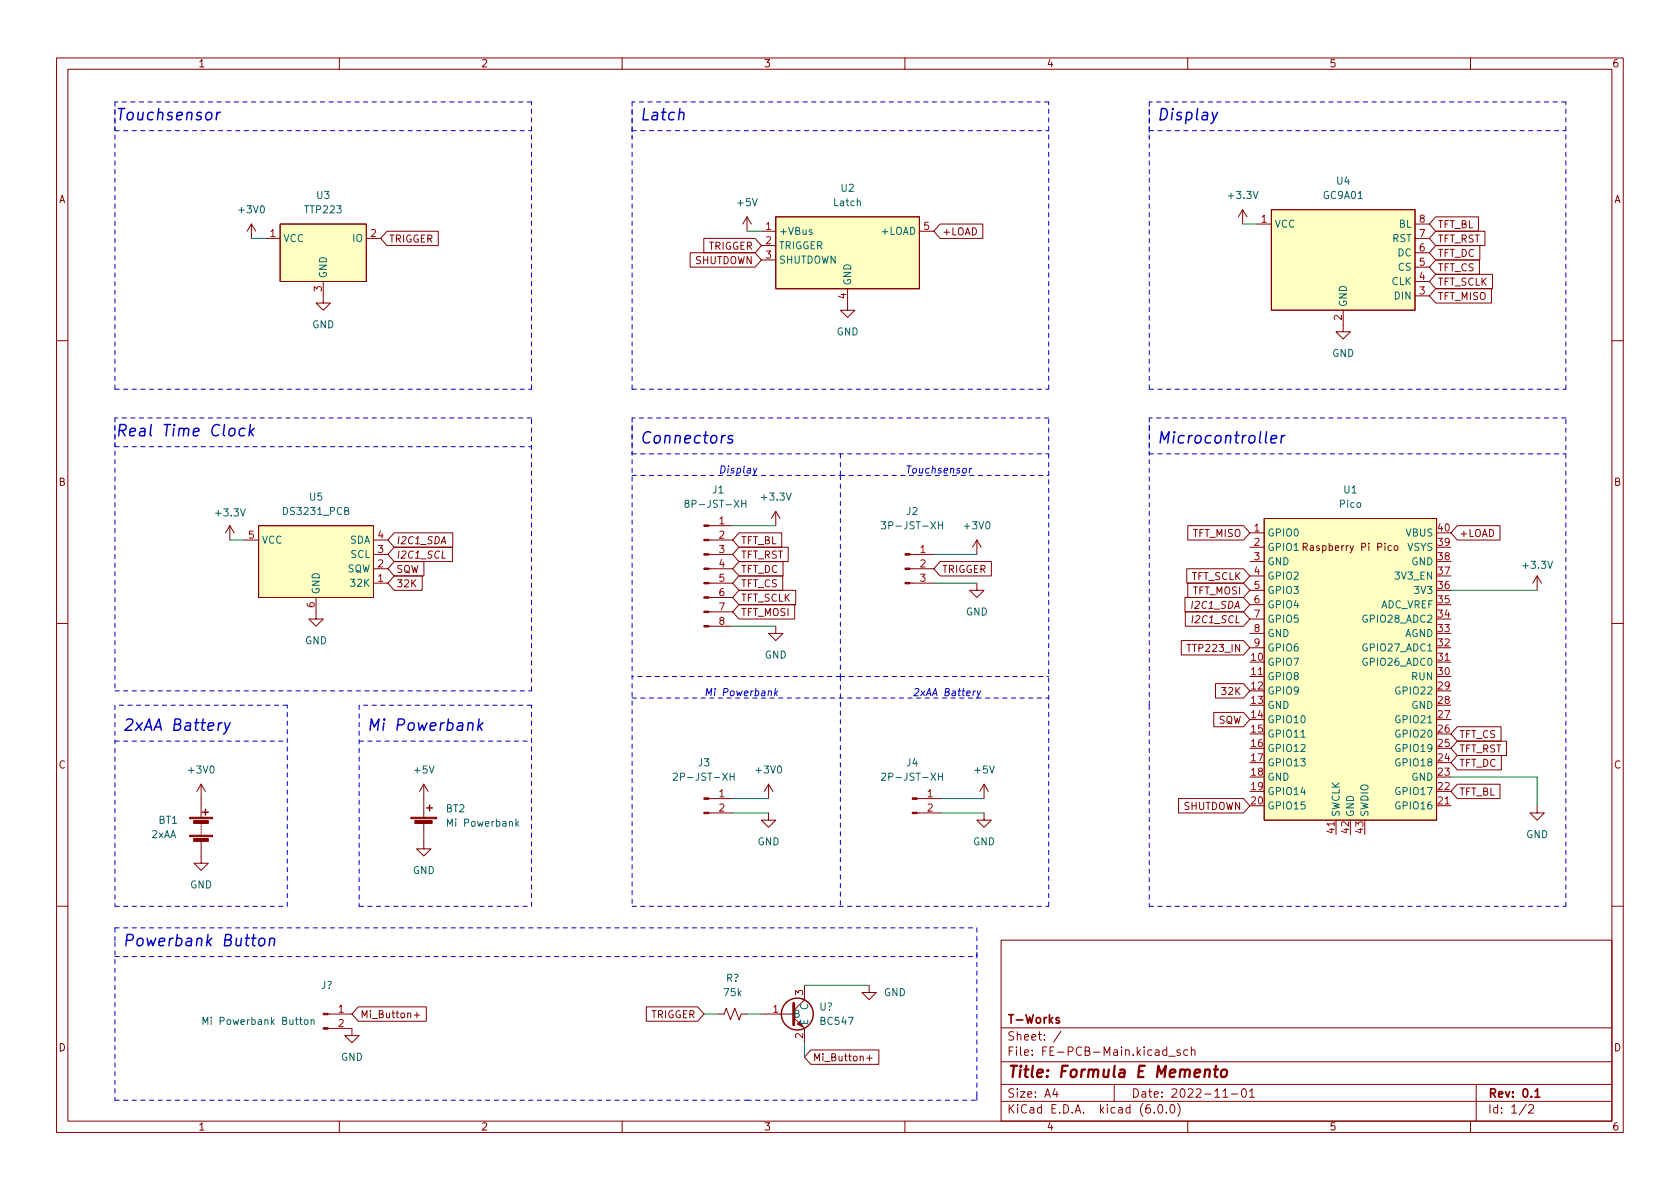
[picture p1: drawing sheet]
<svg xmlns="http://www.w3.org/2000/svg" width="297mm" height="210mm" viewBox="0 0 297 210" stroke-linecap="round" stroke-linejoin="round" font-family="sans-serif">
<g fill="none" stroke="#840000" stroke-width=".18">
<path d="M10 10.2h277v190.1h-277zM12 12.2h273v186.1h-273zM60 10.2v2M110 10.2v2M160 10.2v2M210 10.2v2M260 10.2v2M44.4 39.6l-.7 1.3M44.4 39.6v2.6M44.4 39.6l.8 1.3M49.5 39.6h15.3v10.2h-15.3zM132.1 38.3l-.8 1.3"/>
<path d="M132.1 38.3v2.6M132.1 38.3l.7 1.3M137.2 38.3h25.4v12.7h-25.4zM166.2 39.6h7.6v2.6h-7.6l-1.1-1.3zM219.7 37.1l-.8 1.2M219.7 37.1v2.5M219.7 37.1l.8 1.2M222.2 39.6h2.6M224.8 37.1h25.4v17.8h-25.4zM250.2 39.6h2.5M253.8 38.3h7.6v2.6h-7.6l-1.1-1.3zM47 42.2h2.5"/>
<path d="M57.1 49.8v3.8h1.3l-1.3 1.3-1.2-1.3h1.2M64.8 42.2h2.5M68.4 40.9h9.1v2.5h-9.1l-1.1-1.2zM122 44.7h11.5l1.1 1.3-1.1 1.2h-11.5zM124.4 42.2h9.1l1.1 1.2-1.1 1.3h-9.1zM134.6 40.9h2.6M134.6 43.4h2.6M134.6 46h2.6M149.9 51v3.9h1.2l-1.2 1.2-1.3-1.2h1.3M162.6 40.9h2.5M237.5 54.9v3.8h1.3l-1.3 1.2-1.3-1.2h1.3M250.2 42.2h2.5"/>
<path d="M250.2 52.3h2.5M250.2 49.8h2.5M250.2 47.2h2.5M250.2 44.7h2.5M253.8 43.4h7.8v2.6h-7.8l-1.1-1.3zM253.8 48.5h10.1v2.5h-10.1l-1.1-1.2zM253.8 40.9h8.7v2.5h-8.7l-1.1-1.2zM253.8 46h7.8v2.5h-7.8l-1.1-1.3zM253.8 51h9.9v2.6h-9.9l-1.1-1.3zM10 60.2h2M285 60.2h2M40.6 93l-.7 1.2"/>
<path d="M40.6 93v2.5M40.6 93l.8 1.2M43.2 95.5h2.5M45.7 93h20.3v12.7h-20.3zM66 98h2.6M66 95.5h2.6M69.7 96.8h10.3v2.5h-10.3l-1.1-1.3zM69.7 94.2h10.3v2.6h-10.3l-1.1-1.3zM69.7 99.3h5.3v2.5h-5.3l-1.1-1.2zM125.3 98h4.2M125.3 95.5h4.2M125.3 93h4.2"/>
<path d="M130.7 96.8h8.7v2.5h-8.7l-1.2-1.3zM130.7 94.2h7.5v2.6h-7.5l-1.2-1.3zM130.7 99.3h7.8v2.5h-7.8l-1.2-1.2zM137.2 90.4l-.8 1.3M137.2 90.4v2.6M137.2 90.4l.7 1.3M160.9 98h4.2M166.2 99.3h9.1v2.5h-9.1l-1.1-1.2zM172.7 95.5l-.7 1.3M172.7 95.5v2.5M172.7 95.5l.8 1.3M210 93h9.9l1.1 1.2-1.1 1.3h-9.9z"/>
<path d="M221 94.2h2.5M221 96.8h2.5M221 99.3h2.5M223.5 91.7h30.5v53.3h-30.5zM230.4 96.7h.6l.1-.2v-.3l-.7-.1v1.2M230.7 96.7l.4 .6M246 96.6l-.3-.1-.3 .2 .1 .6h.5M246.6 96.6l.1-.1 .4 .1 .1 .5-.2 .2h-.3l-.1-.1zM257.7 93h7.5v2.5h-7.5l-1.2-1.3zM10 110.2h2M55.9 105.7v3.8h1.2l-1.2 1.2-1.3-1.2h1.3M66 103.1h2.6"/>
<path d="M66 100.6h2.6M69.7 101.8h5v2.6h-5l-1.1-1.3zM125.3 103.1h4.2M125.3 100.6h4.2M125.3 110.7h4.2M125.3 108.2h4.2M125.3 105.7h4.2M130.7 104.4h10v2.5h-10l-1.2-1.2zM130.7 106.9h9.8v2.6h-9.8l-1.2-1.3zM130.7 101.8h7.7v2.6h-7.7l-1.2-1.3zM137.2 110.7v1.3h1.2l-1.2 1.3-1.3-1.3h1.3M160.9 103.1h4.2"/>
<path d="M160.9 100.6h4.2M172.7 103.1v1.3h1.3l-1.3 1.3-1.3-1.3h1.3M208.9 113.3h11l1.1 1.2-1.1 1.3h-11zM209.5 105.7h10.4l1.1 1.2-1.1 1.3h-10.4zM209.6 108.2h10.3l1.1 1.3-1.1 1.2h-10.3zM209.8 100.6h10.1l1.1 1.2-1.1 1.3h-10.1zM209.9 113.9h.7M210 103.1h9.9l1.1 1.3-1.1 1.3h-9.9zM210.9 108.9l-.1 1.2M221 119.6h2.5M221 101.8h2.5M221 104.4h2.5"/>
<path d="M221 106.9h2.5M221 109.5h2.5M221 112h2.5M221 114.5h2.5M254 117.1h2.5M271.8 101.8l-.8 1.3M271.8 101.8v2.6M271.8 101.8l.7 1.3M285 110.2h2M35.6 138.7v5.8M35.6 138.7l-.8 1.2M35.6 138.7l.7 1.2"/>
<path d="M74.9 138.7v5.8M74.9 138.7l-.7 1.2M74.9 138.7l.8 1.2M135.9 138.7l-.8 1.2M135.9 138.7v2.5M135.9 138.7l.8 1.2M174 138.7l-.8 1.2M174 138.7v2.5M174 138.7l.8 1.2M214.6 126h5.3l1.1 1.2-1.1 1.3h-5.3zM214.9 120.9h5l1.1 1.3-1.1 1.2h-5zM257.7 133.6h7.8v2.5h-7.8l-1.2-1.2z"/>
<path d="M257.7 138.7h7.5v2.5h-7.5l-1.2-1.3zM257.7 131.1h8.7v2.5h-8.7l-1.2-1.3zM257.7 128.5h7.7v2.6h-7.7l-1.2-1.3zM35.6 148.8v3.8h1.2l-1.2 1.3-1.3-1.3h1.3M35.6 145.5v.3M35.6 146v.3M35.6 146.6v.2M35.6 147.1v.2M35.6 147.6v.2M74.9 145.5v4.6h1.3l-1.3 1.3-1.2-1.3h1.2M125.3 143.8h4.2M125.3 141.2h4.2"/>
<path d="M135.9 143.8v1.2h1.3l-1.3 1.3-1.3-1.3h1.3M162.2 143.8h4.2M162.2 141.2h4.2M174 143.8v1.2h1.3l-1.3 1.3-1.3-1.3h1.3M208.4 141.2h11.5l1.1 1.3-1.1 1.3h-11.5zM236.2 145v2.6M254 142.5h2.5M271.8 142.5v1.3h1.2l-1.2 1.2-1.3-1.2h1.3M10 160.2h2M58 179.3h4.2M63.3 178h12.1v2.6h-12.1l-1.1-1.3zM73.2 179.5h1"/>
<path d="M73.7 179v1M114.3 178h9l1.2 1.3-1.2 1.3h-9zM127 179.3h1l.4-1 .8 2 .7-2 .8 2 .4-1h1M134.6 179.3h5.7M140.3 180l1.9 1.9v2.5M142.2 174.2v2.6l-1.9 1.9M153.7 174.2v1.3h1.2l-1.2 1.3-1.3-1.3h1.3M177 166.3h108v32h-108zM285 160.2h2M58 181.9h4.2v1.2h1.3l-1.3 1.3-1.2-1.3h1.2M60 198.3v2M110 198.3v2"/>
<path d="M143.4 185.7h12v2.5h-12l-1.2-1.3zM153.2 187.1h1M153.7 186.6v1M160 198.3v2M177 194.8h108M177 191.8h108M177 187.8h108M177 181.8h108M186.5 192.5l-.4 1h1M186.9 193v1M187.6 182.4l-1.3 1.9M197 191.8v3"/>
<path d="M204.1 196.7v.1M204.9 195.4l.2-.1a.81 .81 0 0 1 .6 .7 .81 .81 0 0 1-.3 .8h-.2a.81 .81 0 0 1-.6-.6 .81 .81 0 0 1 .3-.8zM206.2 196.7v.1M206.3 185.7l-.4-.1-.3 .3v.4l.1 .3h.6M206.3 185.1v1.5M206.6 186.8h1.2M207.1 195.4l.1-.1a.81 .81 0 0 1 .6 .7 .81 .81 0 0 1-.3 .8h-.1a.81 .81 0 0 1-.6-.6 .81 .81 0 0 1 .3-.8zM208.2 195.1a1.72 1.72 0 0 1 0 2.3M208.6 185.7l-.3-.1-.2 .2v.3l.5 .1v.4h-.5M210 198.3v2M210 185.7l-.4-.1-.3 .3v.4l.1 .3h.6M210.6 185.8l.3-.2 .3 .1 .1 .9"/>
<path d="M210.6 185.1v1.5M216.2 193l.4-.5v1.5M216.2 194h.9M217.7 193.5h1.2M219.7 192.6l.2-.1a.81 .81 0 0 1 .5 .7 .81 .81 0 0 1-.3 .8h-.1a.81 .81 0 0 1-.6-.6 .81 .81 0 0 1 .3-.8zM220.9 193l.5-.5v1.5M220.9 194h.9M260 198.3v2M261 191.8v6.5M269.9 195.3l-1.3 1.9M270.3 195.5l.6-.2 .2 .2 .1 .3-1 1h1"/>
</g>
<path d="M187.3 180l-.4-.1-.2 .2 .1 .3 .5 .1v.4h-.6M271.4 193l.4-.5v1.5M271.4 194h.9" fill="none" stroke="#840000" stroke-width=".3"/>
<path d="M213.1 189.3a.49 .49 0 0 1 .8 .1l-.1 1.1M214.6 189.1h.8M215 188.5l-.2 1.7 .1 .2 .3 .1M216 189.3a.52 .52 0 0 1 .6-.2 .52 .52 0 0 1 .4 .4l-.1 .6a.55 .55 0 0 1-.5 .4 .55 .55 0 0 1-.6-.4z" fill="none" stroke="#840000" stroke-width=".4"/>
<path d="M137.2 38.3h25.4v12.7h-25.4z" fill="#fff" stroke="#fff" stroke-width=".18"/>
<g fill="#840000" stroke="#840000" stroke-width=".18">
<path d="M161.3 143.6h.9v.3h-.9z"/>
<path d="M161.3 141.1h.9v.2h-.9z"/>
<path d="M57.1 181.7h.9v.3h-.9z"/>
<path d="M57.1 179.2h.9v.2h-.9z"/>
<path d="M124.5 110.6h.8v.3h-.8z"/>
<path d="M124.5 108.1h.8v.2h-.8z"/>
<path d="M124.5 105.5h.8v.3h-.8z"/>
<path d="M124.5 103h.8v.2h-.8z"/>
<path d="M124.5 100.5h.8v.2h-.8z"/>
<path d="M124.5 97.9h.8v.3h-.8z"/>
<path d="M124.5 95.4h.8v.2h-.8z"/>
<path d="M124.5 92.8h.8v.3h-.8z"/>
<path d="M124.5 143.6h.8v.3h-.8z"/>
<path d="M124.5 141.1h.8v.2h-.8z"/>
<path d="M160 103h.9v.2h-.9z"/>
<path d="M160 100.5h.9v.2h-.9z"/>
<path d="M160 97.9h.9v.3h-.9z"/>
<path d="M141.5 180.6l.5 1-1-.5z"/>
<path d="M33.5 147.7h4.1v.2h-4.1z"/>
<path d="M33.5 144.5h4.1v.3h-4.1z"/>
<path d="M34.2 148.3h2.6v.5h-2.6z"/>
<path d="M34.2 145.1h2.6v.5h-2.6z"/>
<path d="M72.6 144.5h4.6v.3h-4.6z"/>
<path d="M73.4 145.1h3v.5h-3z"/>
</g>
<g fill="none" stroke="#006464" stroke-width=".18">
<path d="M143.5 40.7l-.3-.1-.1 .2v.2l.4 .1v.3h-.4M121.3 89l-.2-.2 .1-.2 .1-.1h.4l.1 .2v.2l-.6 .2-.1 .1v.3l.2 .2h.4l.1-.2v-.4l-.2-.1M131.1 89.1h.8M131.9 88.5v1.2M155.8 92.3h.8l-.4 .4 .3 .2v.5l-.1 .1-.6-.1M165.9 92.9h.7M166.6 92.3v1.2M119 136.8l.5-.1 .3 .4-.8 .9h.8M129.1 137.3h.7M129.8 136.7v1.3M155.9 136.8l.5-.1 .2 .4-.8 .9h.8M165.9 137.3h.7"/>
<path d="M166.6 136.7v1.3M230 130.4h.8M91.3 145.6l.4 .5M91.7 145.3l-.5 .4M35.9 181.2v-1.3l.4 .9 .4-.9v1.3M53.9 180.4l.3-.1 .3 .3v.3l-.3 .3-.3-.1-.1-.2zM55 180.4l.2-.1 .3 .1v.8M55 180.3v.9"/>
</g>
<g fill="#ffffc2" stroke="#ffffc2" stroke-width=".18">
<path d="M137.2 38.3h25.4v12.7h-25.4z"/>
<path d="M45.7 93h20.3v12.7h-20.3z"/>
<path d="M49.5 39.6h15.3v10.2h-15.3z"/>
<path d="M224.8 37.1h25.4v17.8h-25.4z"/>
<path d="M223.5 91.7h30.5v53.3h-30.5z"/>
</g>
<g fill="none" stroke="#840000" stroke-width=".25">
<path d="M35.8 143.6h1M36.3 143.1v1M75.4 142.9h1.1M75.9 142.4v1"/>
<circle cx="141" cy="179.3" r="2.82"/>
</g>
<path d="M140.3 177.4v3.8" fill="none" stroke="#840000" stroke-width=".51"/>
<path d="M43.3 75.8a.66 .66 0 0 0-1 .3v.6l.1 .3 .2 .1 .6-.1M44.3 75.1l-.3 2M44.3 76.3l.5 .8M44.9 75.7l-.8 .8M226.6 77l-.1 1.3M227.2 77l-.4 .1-.2 .3M40.7 127.8l-.9 1.8-.3 .2M84.8 128.4l.4 .7M85.4 127.8l-.9 .8M47.7 166.1a.49 .49 0 0 1 .9 .1l-.2 1M47.7 165.9l-.1 1.3" fill="none" stroke="#0000c2" stroke-width=".25"/>
<path d="M133.8 82.8l-.5 1.2-.2 .1M171.5 82.8l-.1 .9M171.8 82.8l-.4 .3M137.1 121.8l-.2 1.2M137.1 122.5l.3 .5M137.5 122.2l-.5 .5M172.5 122.2l-.4 .2M172.8 122.2l.2 .8M173.4 122.2l-.6 1.1-.2 .2" fill="none" stroke="#0000c2" stroke-width=".18"/>
<g fill="none" stroke="#0000c2" stroke-width=".18" stroke-dasharray=".8 .8">
<path d="M20.3 19.3v49.5M20.3 18v5.1M94 18h-73.7M111.8 18v6.4M111.8 19.3v49.5M185.4 18h-73.6M203.2 19.3v49.5M203.2 18v6.4M276.9 18h-73.7M20.3 23.1h73.7M111.8 23.1h73.6M203.2 23.1h73.7"/>
<path d="M20.3 68.8h73.7M20.3 75.2v47M20.3 73.9v5.1M20.3 79h73.7M94 73.9h-73.7M94 68.8v-50.8M111.8 75.2v85.1M111.8 68.8h73.6M111.8 73.9v6.4M185.4 73.9h-73.6M185.4 68.8v-50.8M203.2 73.9v6.4"/>
<path d="M203.2 75.2v49.5M203.2 68.8h73.7M276.9 73.9h-73.7M276.9 68.8v-50.8M111.8 84.1h36.8M111.8 80.3h73.6M148.6 84.1v35.5M148.6 84.1h36.8M148.6 80.3v3.8M203.2 80.3h73.7M148.6 119.6h36.8M148.6 119.6v40.7"/>
<path d="M148.6 119.6h-36.8M20.3 122.2h73.7M20.3 124.7v35.6M20.3 131.1h30.5M50.8 124.7h-30.5M63.5 124.7v35.6M63.5 131.1h30.5M94 124.7h-30.5M94 122.2v-48.3M111.8 123.4h73.6M203.2 124.7v35.6M20.3 164.1v2.5"/>
<path d="M20.3 160.3h30.5M20.3 166.6v28M20.3 169.2h152.4M20.3 164.1h152.4M50.8 160.3v-35.6M63.5 160.3h30.5M94 160.3v-35.6M111.8 160.3h73.6M172.7 164.1v30.5M172.7 169.2v-1.3M185.4 160.3v-86.4M203.2 160.3h73.7"/>
<path d="M276.9 160.3v-86.4M20.3 194.6h111.8M132.1 194.6h40.6M172.7 194.6v-1.3"/>
</g>
<g fill="none" stroke="#009600" stroke-width=".18">
<path d="M219.7 39.6h2.5M44.4 42.2h2.6M132.1 40.9h2.5M40.6 95.5h2.6M129.5 93h7.7M165.1 98h7.6M129.5 110.7h7.7M165.1 103.1h7.6M256.5 104.4h15.3M256.5 137.4h15.3v5.1M129.5 141.2h6.4M129.5 143.8h6.4"/>
<path d="M166.4 141.2h7.6M166.4 143.8h7.6M124.5 179.3h2.5M132.1 179.3h2.5M142.2 174.2h11.5M142.2 184.4v2.5"/>
</g>
<g font-size="2.8" fill="#0000c2">
<text x="20.3" y="21.3">Touchsensor</text>
<text x="113" y="21.3">Latch</text>
<text x="204.5" y="21.3">Display</text>
<text x="20.3" y="77.2">Real Time Clock</text>
<text x="113" y="78.4">Connectors</text>
<text x="204.5" y="78.4">Microcontroller</text>
<text x="21.6" y="129.2">2xAA Battery</text>
<text x="64.8" y="129.2">Mi Powerbank</text>
<text x="21.6" y="167.3">Powerbank Button</text>
</g>
<text font-size="2.8" fill="#840000" x="178" y="190.6">Title: Formula E Memento</text>
<g font-size="2.1" fill="#840000">
<text x="178" y="184">Sheet: /</text>
<text x="178" y="181">T-Works</text>
<text x="178" y="186.7">File: FE-PCB-Main.kicad_sch</text>
<text x="178" y="196.9">KiCad E.D.A. kicad (6.0.0)</text>
<text x="178" y="194.1">Size: A4</text>
<text x="200" y="194.1">Date: 2022-11-01</text>
<text x="263" y="194.1">Rev: 0.1</text>
<text x="263" y="196.9">Id: 1/2</text>
</g>
<g font-size="1.8" fill="#840000">
<text x="35" y="11.9">1</text>
<text x="85" y="11.9">2</text>
<text x="135" y="11.9">3</text>
<text x="185" y="11.9">4</text>
<text x="235" y="11.9">5</text>
<text x="285" y="11.9">6</text>
<text x="10.3" y="35.9">A</text>
<text x="285.3" y="35.9">A</text>
<text x="166.5" y="41.6">+LOAD</text>
<text x="254.2" y="40.3">TFT_BL</text>
<text x="68.7" y="42.9">TRIGGER</text>
<text x="122.8" y="46.7">SHUTDOWN</text>
<text x="125.1" y="44.2">TRIGGER</text>
<text x="254.2" y="45.4">TFT_DC</text>
<text x="254.2" y="42.9">TFT_RST</text>
<text x="254.2" y="48">TFT_CS</text>
<text x="254.2" y="50.5">TFT_SCLK</text>
<text x="254.2" y="53">TFT_MISO</text>
<text x="10.3" y="85.9">B</text>
<text x="285.3" y="85.9">B</text>
<text x="210.8" y="95">TFT_MISO</text>
<text x="258" y="95">+LOAD</text>
<text x="70" y="98.8">I2C1_SCL</text>
<text x="70" y="96.2">I2C1_SDA</text>
<text x="70" y="101.3">SQW</text>
<text x="131" y="98.8">TFT_RST</text>
<text x="131" y="96.2">TFT_BL</text>
<text x="131" y="101.3">TFT_DC</text>
<text x="166.5" y="101.3">TRIGGER</text>
<text x="231.2" y="97.4">Raspberry Pi Pico</text>
<text x="70" y="103.8">32K</text>
<text x="131" y="106.4">TFT_SCLK</text>
<text x="131" y="103.8">TFT_CS</text>
<text x="210.5" y="102.6">TFT_SCLK</text>
<text x="210.8" y="105.1">TFT_MOSI</text>
<text x="211.1" y="107.7">I2C1_SDA</text>
<text x="131" y="108.9">TFT_MOSI</text>
<text x="211.3" y="110.2">I2C1_SCL</text>
<text x="210.5" y="115.3">TTP223_IN</text>
<text x="216.3" y="122.9">32K</text>
<text x="215.3" y="128">SQW</text>
<text x="258" y="130.5">TFT_CS</text>
<text x="10.3" y="135.9">C</text>
<text x="258" y="135.6">TFT_DC</text>
<text x="258" y="133.1">TFT_RST</text>
<text x="285.3" y="135.9">C</text>
<text x="209.1" y="143.2">SHUTDOWN</text>
<text x="258" y="140.7">TFT_BL</text>
<text x="10.3" y="185.9">D</text>
<text x="63.7" y="180">Mi_Button+</text>
<text x="115" y="180">TRIGGER</text>
<text x="285.3" y="185.9">D</text>
<text x="143.7" y="187.7">Mi_Button+</text>
<text x="35" y="199.9">1</text>
<text x="85" y="199.9">2</text>
<text x="135" y="199.9">3</text>
<text x="185" y="199.9">4</text>
<text x="235" y="199.9">5</text>
<text x="285" y="199.9">6</text>
</g>
<g font-size="1.8" fill="#006464">
<text x="56" y="35.2">U3</text>
<text x="148.7" y="33.9">U2</text>
<text x="217.4" y="35.2">+3.3V</text>
<text x="234" y="35.2">GC9A01</text>
<text x="236.4" y="32.6">U4</text>
<text x="42.4" y="37.7">+3V0</text>
<text x="54" y="37.7">TTP223</text>
<text x="130.5" y="36.4">+5V</text>
<text x="137.7" y="41.5">+VBus</text>
<text x="147.5" y="36.4">Latch</text>
<text x="156" y="41.5">+LOAD</text>
<text x="225.3" y="40.3">VCC</text>
<text x="247.3" y="40.3">BL</text>
<text x="50" y="42.8">VCC</text>
<text x="62.4" y="42.8">IO</text>
<text x="137.7" y="44.1">TRIGGER</text>
<text x="137.7" y="46.6">SHUTDOWN</text>
<text x="246.1" y="42.8">RST</text>
<text x="247.1" y="45.3">DC</text>
<text x="247.2" y="47.9">CS</text>
<text x="57.8" y="49.3" transform="rotate(-90 57.8 49.3)">GND</text>
<text x="150.5" y="50.5" transform="rotate(-90 150.5 50.5)">GND</text>
<text x="246" y="50.4">CLK</text>
<text x="246.6" y="53">DIN</text>
<text x="55.2" y="58">GND</text>
<text x="147.9" y="59.3">GND</text>
<text x="238.1" y="54.4" transform="rotate(-90 238.1 54.4)">GND</text>
<text x="235.5" y="63.1">GND</text>
<text x="54.7" y="88.5">U5</text>
<text x="122.2" y="89.8">8P-JST-XH</text>
<text x="126" y="87.2">J1</text>
<text x="134.8" y="88.5">+3.3V</text>
<text x="236.9" y="89.8">Pico</text>
<text x="237.6" y="87.2">U1</text>
<text x="38.3" y="91.3">+3.3V</text>
<text x="50.3" y="91.1">DS3231_PCB</text>
<text x="156.8" y="93.6">3P-JST-XH</text>
<text x="160.3" y="91.1">J2</text>
<text x="170.6" y="93.6">+3V0</text>
<text x="224" y="94.9">GPIO0</text>
<text x="248.6" y="94.9">VBUS</text>
<text x="46.2" y="96.1">VCC</text>
<text x="61.3" y="101.2">SQW</text>
<text x="61.8" y="96.1">SDA</text>
<text x="62" y="98.7">SCL</text>
<text x="224" y="97.4">GPIO1</text>
<text x="224" y="99.9">GND</text>
<text x="248.8" y="97.4">VSYS</text>
<text x="249.6" y="99.9">GND</text>
<text x="269.4" y="100.6">+3.3V</text>
<text x="56.5" y="105.2" transform="rotate(-90 56.5 105.2)">GND</text>
<text x="62.3" y="103.8">32K</text>
<text x="224" y="102.5">GPIO2</text>
<text x="224" y="105">GPIO3</text>
<text x="224" y="107.6">GPIO4</text>
<text x="244" y="107.6">ADC_VREF</text>
<text x="246.9" y="102.5">3V3_EN</text>
<text x="250.3" y="105">3V3</text>
<text x="53.9" y="113.9">GND</text>
<text x="170.8" y="108.8">GND</text>
<text x="224" y="110.1">GPIO5</text>
<text x="224" y="112.6">GND</text>
<text x="241.3" y="110.1">GPIO28_ADC2</text>
<text x="248.3" y="112.6">AGND</text>
<text x="135.2" y="116.5">GND</text>
<text x="224" y="117.7">GPIO7</text>
<text x="224" y="115.2">GPIO6</text>
<text x="241.3" y="117.7">GPIO26_ADC0</text>
<text x="241.3" y="115.2">GPIO27_ADC1</text>
<text x="224" y="120.3">GPIO8</text>
<text x="224" y="122.8">GPIO9</text>
<text x="224" y="125.3">GND</text>
<text x="247.1" y="122.8">GPIO22</text>
<text x="249.6" y="125.3">GND</text>
<text x="249.7" y="120.3">RUN</text>
<text x="224" y="127.9">GPIO10</text>
<text x="224" y="130.4">GPIO11</text>
<text x="247.1" y="130.4">GPIO20</text>
<text x="247.1" y="127.9">GPIO21</text>
<text x="33.5" y="136.8">+3V0</text>
<text x="73.3" y="136.8">+5V</text>
<text x="123.5" y="135.5">J3</text>
<text x="133.8" y="136.8">+3V0</text>
<text x="160.3" y="135.5">J4</text>
<text x="172.4" y="136.8">+5V</text>
<text x="224" y="133">GPIO12</text>
<text x="224" y="135.5">GPIO13</text>
<text x="247.1" y="135.5">GPIO18</text>
<text x="247.1" y="133">GPIO19</text>
<text x="78.9" y="143.6">BT2</text>
<text x="119.9" y="138">2P-JST-XH</text>
<text x="156.8" y="138">2P-JST-XH</text>
<text x="224" y="138">GND</text>
<text x="224" y="140.6">GPIO14</text>
<text x="224" y="143.1">GPIO15</text>
<text x="247.1" y="143.1">GPIO16</text>
<text x="247.1" y="140.6">GPIO17</text>
<text x="249.6" y="138">GND</text>
<text x="26.7" y="148.2">2xAA</text>
<text x="28.1" y="145.7">BT1</text>
<text x="79.4" y="146.2">Mi Powerbank</text>
<text x="133.9" y="149.5">GND</text>
<text x="172" y="149.5">GND</text>
<text x="236.9" y="144.5" transform="rotate(-90 236.9 144.5)">SWCLK</text>
<text x="239.4" y="144.5" transform="rotate(-90 239.4 144.5)">GND</text>
<text x="241.9" y="144.5" transform="rotate(-90 241.9 144.5)">SWDIO</text>
<text x="269.8" y="148.2">GND</text>
<text x="73" y="154.6">GND</text>
<text x="33.6" y="157.1">GND</text>
<text x="128.4" y="173.6">R?</text>
<text x="56.8" y="174.9">J?</text>
<text x="128.1" y="176.1">75k</text>
<text x="140.2" y="180">B</text>
<text x="142.9" y="178.6" transform="rotate(-90 142.9 178.6)">C</text>
<text x="144.9" y="178.7">U?</text>
<text x="156.3" y="176.1">GND</text>
<text x="36.7" y="181.2">Mi Powerbank Button</text>
<text x="142.9" y="181.4" transform="rotate(-90 142.9 181.4)">E</text>
<text x="145.2" y="181.2">BC547</text>
<text x="60.3" y="187.6">GND</text>
</g>
<g font-size="1.8" fill="#a90000">
<text x="47.8" y="41.9">1</text>
<text x="65.5" y="41.9">2</text>
<text x="135.4" y="40.6">1</text>
<text x="163.3" y="40.6">5</text>
<text x="223" y="39.4">1</text>
<text x="251" y="41.9">7</text>
<text x="251" y="39.4">8</text>
<text x="135.4" y="43.2">2</text>
<text x="135.4" y="45.7">3</text>
<text x="251" y="47">5</text>
<text x="251" y="44.4">6</text>
<text x="56.9" y="51.5" transform="rotate(-90 56.9 51.5)">3</text>
<text x="149.6" y="52.8" transform="rotate(-90 149.6 52.8)">4</text>
<text x="251" y="52.1">3</text>
<text x="251" y="49.5">4</text>
<text x="237.2" y="56.6" transform="rotate(-90 237.2 56.6)">2</text>
<text x="44" y="95.2">5</text>
<text x="66.8" y="95.2">4</text>
<text x="127.1" y="92.7">1</text>
<text x="127.1" y="95.2">2</text>
<text x="221.8" y="94">1</text>
<text x="254.3" y="94">40</text>
<text x="66.8" y="100.3">2</text>
<text x="66.8" y="97.8">3</text>
<text x="127.1" y="97.8">3</text>
<text x="127.1" y="100.3">4</text>
<text x="162.7" y="97.8">1</text>
<text x="162.7" y="100.3">2</text>
<text x="221.8" y="96.5">2</text>
<text x="221.8" y="99.1">3</text>
<text x="221.8" y="101.6">4</text>
<text x="254.3" y="101.6">37</text>
<text x="254.3" y="99.1">38</text>
<text x="254.3" y="96.5">39</text>
<text x="55.6" y="107.4" transform="rotate(-90 55.6 107.4)">6</text>
<text x="66.8" y="102.9">1</text>
<text x="127.1" y="102.9">5</text>
<text x="127.1" y="105.4">6</text>
<text x="127.1" y="107.9">7</text>
<text x="162.7" y="102.9">3</text>
<text x="221.8" y="104.1">5</text>
<text x="221.8" y="106.7">6</text>
<text x="254.3" y="106.7">35</text>
<text x="254.3" y="104.1">36</text>
<text x="127.1" y="110.5">8</text>
<text x="221.8" y="109.2">7</text>
<text x="221.8" y="111.8">8</text>
<text x="254.3" y="111.8">33</text>
<text x="254.3" y="109.2">34</text>
<text x="221.3" y="116.8">10</text>
<text x="221.3" y="119.4">11</text>
<text x="221.8" y="114.3">9</text>
<text x="254.3" y="119.4">30</text>
<text x="254.3" y="116.8">31</text>
<text x="254.3" y="114.3">32</text>
<text x="221.3" y="121.9">12</text>
<text x="221.3" y="124.5">13</text>
<text x="254.3" y="124.5">28</text>
<text x="254.3" y="121.9">29</text>
<text x="221.3" y="127">14</text>
<text x="221.3" y="129.5">15</text>
<text x="254.3" y="129.5">26</text>
<text x="254.3" y="127">27</text>
<text x="221.3" y="132.1">16</text>
<text x="221.3" y="134.6">17</text>
<text x="221.3" y="137.2">18</text>
<text x="254.3" y="137.2">23</text>
<text x="254.3" y="134.6">24</text>
<text x="254.3" y="132.1">25</text>
<text x="127.1" y="141">1</text>
<text x="127.1" y="143.5">2</text>
<text x="164" y="141">1</text>
<text x="164" y="143.5">2</text>
<text x="221.3" y="139.7">19</text>
<text x="221.3" y="142.2">20</text>
<text x="254.3" y="142.2">21</text>
<text x="254.3" y="139.7">22</text>
<text x="236" y="147.3" transform="rotate(-90 236 147.3)">41</text>
<text x="238.5" y="147.3" transform="rotate(-90 238.5 147.3)">42</text>
<text x="241" y="147.3" transform="rotate(-90 241 147.3)">43</text>
<text x="59.8" y="179.1">1</text>
<text x="136.7" y="179.1">1</text>
<text x="142" y="176" transform="rotate(-90 142 176)">3</text>
<text x="59.8" y="181.6">2</text>
<text x="142" y="183.6" transform="rotate(-90 142 183.6)">2</text>
</g>
<g font-size="1.8" fill="#0000c2">
<text x="127" y="83.7">Display</text>
<text x="160" y="83.7">Touchsensor</text>
<text x="124.5" y="123.1">Mi Powerbank</text>
<text x="161.3" y="123.1">2xAA Battery</text>
</g>
</svg>
